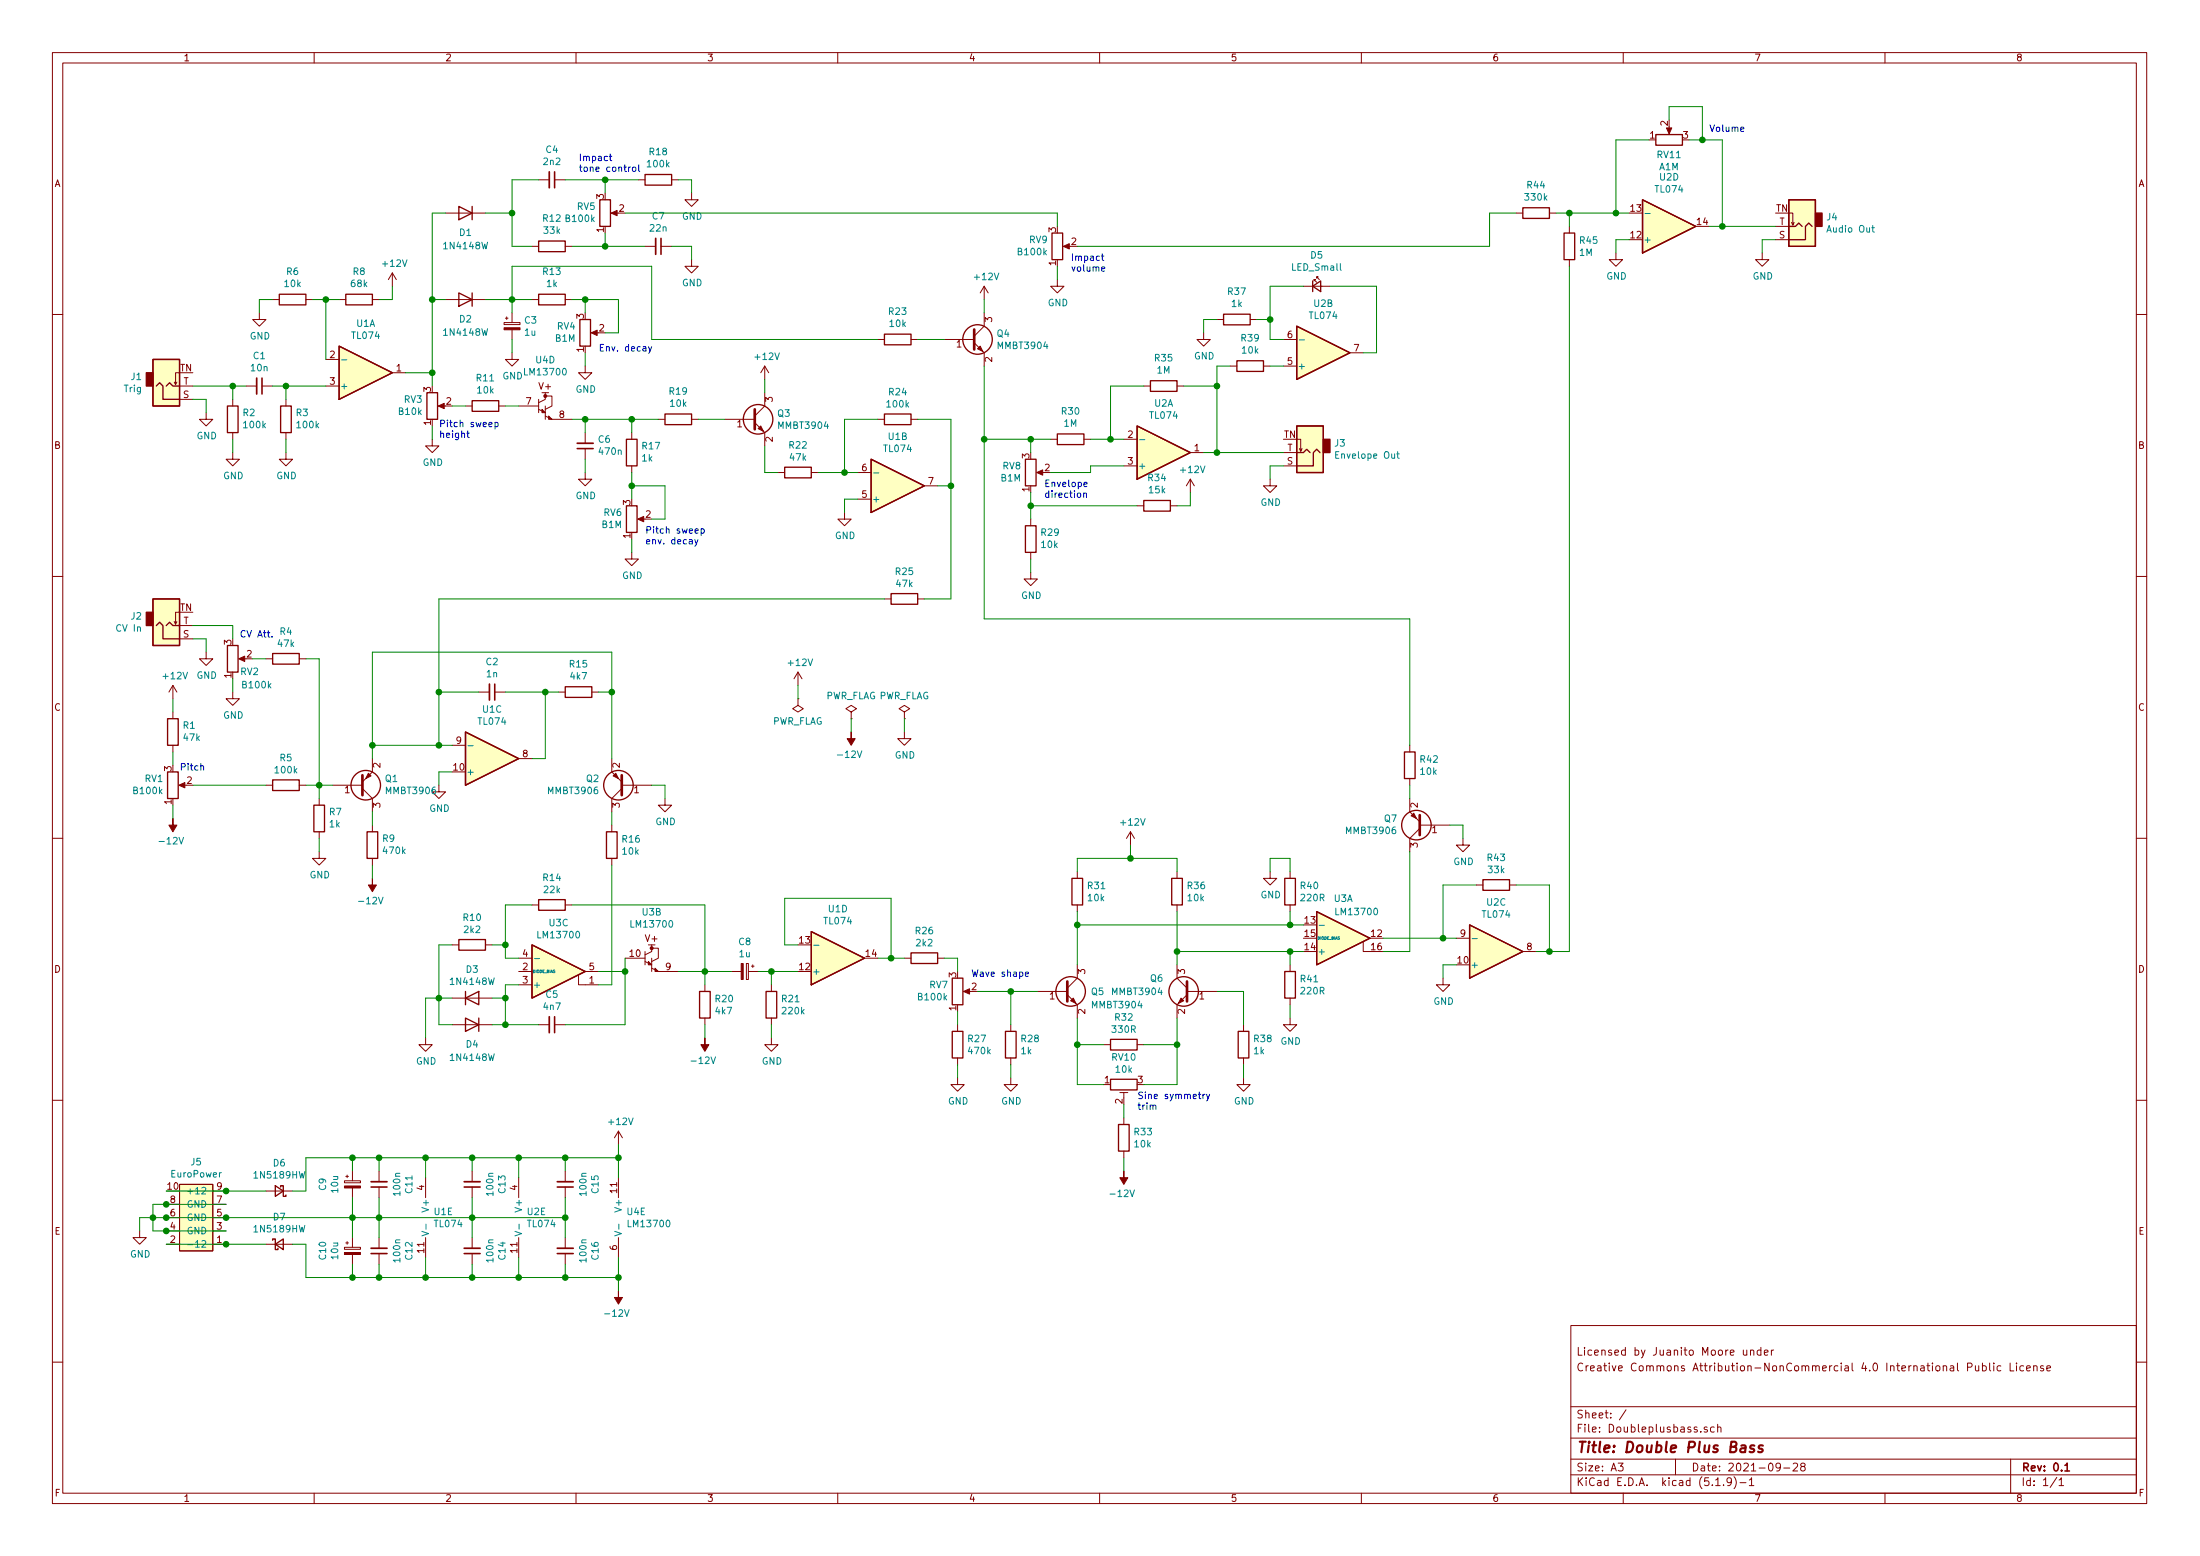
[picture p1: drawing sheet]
<svg xmlns="http://www.w3.org/2000/svg" width="420mm" height="297mm" viewBox="0 0 420 297" stroke-linecap="round" stroke-linejoin="round" font-family="sans-serif">
<g fill="none" stroke="#840000" stroke-width=".19">
<path d="M10 10h400v277h-400zM12 12h396v273.1h-396zM60 10v2M110 10v2M160 10v2M210 10v2M260 10v2M310 10v2M360 10v2M102.9 34.3h2M105.9 34.3h2M121.9 34.3h1.3"/>
<path d="M128.3 34.3h1.2M132.1 36.9v1.2h1.2l-1.2 1.3-1.3-1.3h1.3M318.8 24.2v1M49.5 59.7v1.3h1.3l-1.3 1.3-1.2-1.3h1.2M52.1 57.2h1.2M58.4 57.2h1.3M64.8 57.2h1.2M71.1 57.2h1.3M74.9 52.1l-.7 1.3M74.9 52.1v2.5M74.9 52.1l.8 1.3M85.1 57.2h7.6"/>
<path d="M85.1 40.7h7.6M97.8 59.7v1.9M101.6 57.2h1.3M101.6 47h1.3M107.9 57.2h1.3M107.9 47h1.3M117.1 40.7h1M123.2 47h2M126.2 47h2.1M132.1 49.6v1.2h1.2l-1.2 1.3-1.3-1.3h1.3M188 59.7v2.6l-1.9 1.9M188 54.6v2.6"/>
<path d="M188 54.6l-.8 1.3M188 54.6l.7 1.3M201.9 53.4v1.2h1.3l-1.3 1.3-1.2-1.3h1.2M203.5 47h1M248.9 54.6h5.1M251 53.6v-.2h.2h-.2l.5 .5M251.5 53.1v-.2h.2h-.2l.5 .5M289.6 40.7h1.2M295.9 40.7h1.3M299.7 43.2v1.3M299.7 49.6v1.2M308.6 48.3v1.3h1.3l-1.3 1.2-1.3-1.2h1.3"/>
<path d="M336.5 48.3v1.3h1.3l-1.3 1.2-1.2-1.2h1.2M339.1 45.8h2.5M339.1 43.2h2.5M341.6 40.7h.8v2.3l.2-.5M342.1 42.5l.3 .5M10 60h2M33.8 72.9l-.3 .5M34.3 71.2h-.8v2.2l-.2-.5M34.3 73.7h2.5M34.3 76.2h2.5M39.4 78.8v1.2h1.2l-1.2 1.3-1.3-1.3h1.3M44.4 76.2v1.3"/>
<path d="M47 73.7h2M50 73.7h2.1M54.6 76.2v1.3M62.2 73.7h2.6M62.2 68.6h2.6M74.9 71.2h2.6M84.1 77.5h1M88.9 77.5h1.3M95.2 77.5h1.3M96.3 61.6h3v.4h-3zM96.5 60.7h.5M96.8 60.5v.5"/>
<path d="M97.8 67.3v1.3h1.3l-1.3 1.3-1.3-1.3h1.3M97.8 63v1.8M99.1 77.5h3.8M102.9 78.1l1.2 .7M102.9 76.2v2.6M104.1 75v1.2l-1.2 .7M104.1 75.6h1.3v1.9l-1.3 .6M104.1 79.4l1.3 .6h3.8M104.1 77.5v2.5M111.8 69.9v1.3h1.2l-1.2 1.2-1.3-1.2h1.3M113.3 63.5h1M146 75v2.5l-1.9 1.9"/>
<path d="M146 69.9v2.5M146 69.9l-.7 1.3M146 69.9l.8 1.3M167.6 64.8h1.3M174 64.8h1.3M180.3 64.8h5.8M186.1 65.4l1.9 1.9v2.6M218.4 73.7h1.3M224.8 73.7h1.3M229.9 63.5v1.3h1.2l-1.2 1.3-1.3-1.3h1.3M232.4 61h1.3M234.9 69.9h1.3"/>
<path d="M238.8 61h1.2M241.3 69.9h1.3M245.1 64.8h2.5M245.1 69.9h2.5M257.8 67.3h2.5M408 60h2M44.4 86.4v1.3h1.3l-1.3 1.2-1.2-1.2h1.2M44.4 82.6v1.3M54.6 86.4v1.3h1.3l-1.3 1.2-1.3-1.2h1.3M54.6 82.6v1.3M82.5 83.9v1.2h1.3l-1.3 1.3-1.2-1.3h1.2M111.8 90.2v1.3h1.2l-1.2 1.2-1.3-1.2h1.3"/>
<path d="M111.8 82.6v2M111.8 85.6v2.1M120.6 82.6v1.3M120.6 88.9v1.3M122.2 99.1h1M125.7 80h1.3M132.1 80h1.2M138.4 80h5.7M144.1 80.7l1.9 1.9v2.5M148.6 90.2h1.3M154.9 90.2h1.3M161.3 97.8v1.3h1.3l-1.3 1.3-1.3-1.3h1.3"/>
<path d="M163.8 90.2h2.6M163.8 95.3h2.6M167.6 80h1.3M174 80h1.3M176.5 92.7h2.6M196.8 99.1v1.3M198.4 90.2h1M200.7 83.9h1.2M207 83.9h1.3M214.6 83.9h2.6M214.6 88.9h2.6M217.2 96.6h1.2"/>
<path d="M223.5 96.6h1.3M227.3 86.4h2.6M227.3 91.5l-.7 1.2M227.3 91.5v2.5M227.3 91.5l.8 1.2M242.6 91.5v1.2h1.2l-1.2 1.3-1.3-1.3h1.3M245.1 86.4h2.5M245.1 88.9h2.5M247.6 83.9h.8v2.2l.3-.5M248.2 85.6l.2 .5M10 110h2M33.8 118.7l-.3 .5"/>
<path d="M34.3 116.9h-.8v2.3l-.2-.5M34.3 119.4h2.5M120.6 105.4v1.3h1.3l-1.3 1.3-1.2-1.3h1.2M168.9 114.3h1.3M175.3 114.3h1.2M196.8 109.3v1.2h1.3l-1.3 1.3-1.2-1.3h1.2M196.8 105.4v1.3M408 110h2M33 130.8v2.6M33 135.9v1.3M33 130.8l-.7 1.3M33 130.8l.8 1.3"/>
<path d="M34.3 122h2.5M39.4 124.5v1.3h1.2l-1.2 1.2-1.3-1.2h1.3M44.4 132.1v1.3h1.3l-1.3 1.3-1.2-1.3h1.2M46 125.8h1M50.8 125.8h1.3M57.1 125.8h1.3M91.4 132.1h2.1M94.5 132.1h2M106.7 132.1h1.2M113 132.1h1.3M152.4 133.4v1.3l1 .6-1 .6-1-.6 1-.6M152.4 133.4h.1"/>
<path d="M152.4 128.3l-.8 1.3M152.4 128.3v2.5M152.4 128.3l.8 1.3M162.6 135.9l1-.6-1-.6-1.1 .6 1.1 .6v1.3M162.6 137.2h.1M172.7 139.7v1.3h1.3l-1.3 1.3-1.3-1.3h1.3M172.7 135.9l1-.6-1-.6-1 .6 1 .6v1.3M172.7 137.2h.1M33 142.3v1.2M34.5 149.9h1.1M50.8 149.9h1.3M57.1 149.9h1.3"/>
<path d="M61 152.4v1.3M61 158.8v1.3M63.5 149.9h5.7M69.2 150.5l1.9 1.9v2.6M71.1 144.8v2.6l-1.9 1.9M71.1 157.5v1.3M83.8 149.9v1.3h1.3l-1.3 1.2-1.3-1.2h1.3M86.4 142.3h2.5M99.1 144.8h2.5M116.8 144.8v2.6l1.9 1.9M116.8 157.5v1.3M118.7 150.5l-1.9 1.9v2.6"/>
<path d="M118.7 149.9h5.8M127 152.4v1.3h1.3l-1.3 1.3-1.3-1.3h1.3M215.9 158.8l-.8 1.3M215.9 158.8v2.5M215.9 158.8l.8 1.3M269.2 152.4v2.6l1.9 1.9M269.2 142.3v1.2M269.2 148.6v1.3M271.1 158.2l-1.9 1.9v2.5M271.1 157.5h5.8M10 160h2M61 162.6v1.3h1.2l-1.2 1.2-1.3-1.2h1.3"/>
<path d="M71.1 163.9v1.2M101.6 172.8h1.3M107.9 172.8h1.3M116.8 163.9v1.2M205.7 166.4v1.3M205.7 172.8v1.2M224.8 166.4v1.3M224.8 172.8v1.2M242.6 166.4v1.3h1.2l-1.2 1.2-1.3-1.2h1.3M246.4 166.4v1.3M246.4 172.8v1.2M260.3 179.7v1.9h1.3"/>
<path d="M278.1 179.1h2.6M279.4 160.1v1.2h1.3l-1.3 1.3-1.3-1.3h1.3M281.9 168.9h1.3M288.3 168.9h1.3M408 160h2M81.3 198.2v1.2h1.2l-1.2 1.3-1.3-1.3h1.3M86.4 180.4h1.2M86.4 190.5h7.6M86.4 195.6h7.6M92.7 180.4h1.3M99.1 188h2.5M99.1 185.5h2.5"/>
<path d="M99.1 182.9h2.5M102.9 195.6h2M105.9 195.6h2M110.5 186.1v1.9h3.8M111.8 185.5h2.5M119.4 182.9h3.8M123.2 183.6l1.3 .6M123.2 181.6v2.6M124.5 180.4v1.2l-1.3 .7M124.5 181h1.2v1.9l-1.2 .7M124.5 184.8l1.2 .7h3.8M124.5 182.9v2.6"/>
<path d="M134.6 188v1.3M134.6 194.3v1.3M139.7 185.5h1.9M142.5 183.9h.4v3.1h-.4zM142.9 185.5h1.9M143.5 184.4h.5M143.8 184.2v.5M147.3 198.2v1.2h1.3l-1.3 1.3-1.3-1.3h1.3M147.3 188v1.3M147.3 194.3v1.3M172.7 182.9h1.3M179.1 182.9h1.2"/>
<path d="M182.9 195.6v1.3M184.4 189.3h1M193 195.6v1.3M198.1 189.3h5.7M203.8 189.9l1.9 1.9v2.5M205.7 184.2v2.5l-1.9 1.9M210.8 199.4h1.3M217.2 199.4h1.2M224.8 184.2v2.5l1.9 1.9M226.7 189.9l-1.9 1.9v2.5M226.7 189.3h5.7M237.5 195.6v1.3"/>
<path d="M246.4 194.3v1.3h1.2l-1.2 1.3-1.3-1.3h1.3M246.4 184.2v1.3M246.4 190.5v1.3M275.6 186.7v1.3h1.3l-1.3 1.3-1.3-1.3h1.3M290.8 181.6h2.6M10 210h2M118.1 215.9v2.6M118.1 215.9l-.8 1.3M118.1 215.9l.8 1.3M182.9 205.8v1.2h1.2l-1.2 1.3-1.3-1.3h1.3M182.9 202v1.2M193 205.8v1.2h1.3l-1.3 1.3-1.2-1.3h1.2"/>
<path d="M193 202v1.2M213.9 208.6h1.5M214.6 208.6v1M214.6 213.4v1.3M214.6 219.7v1.3M237.5 205.8v1.2h1.3l-1.3 1.3-1.3-1.3h1.3M237.5 202v1.2M408 210h2M26.7 235v1.3h1.2l-1.2 1.2-1.3-1.2h1.3M31.7 237.5h2.6M31.7 235h2.6M31.7 232.4h2.6"/>
<path d="M31.7 229.9h2.6M34.3 226.1h6.3v12.7h-6.3zM40.6 237.5h2.6M40.6 235h2.6M40.6 232.4h2.6M40.6 229.9h2.6M40.6 227.4h2.6M50.8 237.5h5.1M50.8 227.4h5.1M65.8 225.4h3v.4h-3zM65.8 238.1h3v.4h-3zM66 224.6h.5"/>
<path d="M66 237.3h.5M66.3 224.3v.5M66.3 237v.5M67.3 223.6v1.8M67.3 226.8v1.8M67.3 236.3v1.8M67.3 239.5v1.8M72.4 223.6v2M72.4 226.6v2M72.4 236.3v2M72.4 239.3v2M81.3 224.8v3.8"/>
<path d="M81.3 236.3v3.8M90.2 223.6v2M90.2 226.6v2M90.2 236.3v2M90.2 239.3v2M99.1 224.8v3.8M99.1 236.3v3.8M107.9 223.6v2M107.9 226.6v2M107.9 236.3v2M107.9 239.3v2M118.1 224.8v3.8"/>
<path d="M118.1 236.3v3.8M300 253h108v32.1h-108zM332.9 257.7v.8a.39 .39 0 0 0 .7 .1M333.6 257.7v1M334.3 257.8l.2-.1 .4 .1v.9M334.3 257.7v1M336.3 257.8l-.4-.1-.3 .3 .1 .6 .2 .1 .4-.1M336.3 257.2v1.5M337 258.2l.7-.1-.1-.3-.4-.1-.2 .2v.7h.6M338.3 257.7v1M338.7 257.7l-.4 .3M10 260h2"/>
<path d="M300 278.5h108M300 274.5h108M300 268.5h108M309 279.3h1l-.5 .6 .4 .1v.7l-.2 .1-.7-.1M310.5 269.1l-1.2 2M320 278.5v3M324.8 273.3v.1M326 272.5a.37 .37 0 0 0-.5 .1v.2l.5 .2 .1 .1-.2 .3-.4-.1M327.4 272.5l-.5-.1-.2 .3v.6l.2 .1 .5-.1M328 272.5h.1a.37 .37 0 0 1 .6 .1v.8M328 271.9v1.5M340 279.9l-.2 .3h-.5l-.1-.3 .1-.5 .5-.1 .2 .2a1.19 1.19 0 0 1-.2 1.2l-.5 .1"/>
<path d="M342.5 279.5l.5-.2 .3 .2v.2l-.9 1.1h.9M344.2 279.9l-.3-.2 .1-.2 .2-.2 .4 .1 .2 .2-.1 .2-.5 .1-.3 .3v.3l.3 .3h.2l.4-.3-.1-.4-.3-.2M375.8 261l.7-.1 .1-.2v-.3l-.2-.2h-.6v1.5M377.3 260.7v.9l.4 .1 .2-.1M377.9 260.7v1M378.6 260.8l.4-.1 .3 .3v.6l-.3 .1-.4-.1M378.6 260.2v1.5M380 260.2v1.3l.2 .2M380.8 260.2v.2M380.8 260.7v1M382.1 260.8l-.4-.1-.3 .3 .1 .6 .2 .1 .4-.1M383.9 260.2v1.5h.7"/>
<path d="M384 278.5v6.6M385.1 260.2v.2M385.1 260.7v1M386.5 260.8l-.4-.1-.4 .3 .1 .6 .3 .1 .4-.1M387 261.2l.8-.1-.1-.3-.5-.1-.2 .2 .1 .7h.6M388.4 260.8h.1a.37 .37 0 0 1 .6 .1v.8M388.4 260.7v1M390.2 260.8l-.3-.1-.2 .2 .1 .2 .4 .2v.3h-.5M390.9 261.2l.7-.1-.1-.3-.4-.1-.2 .2 .1 .7h.5M408 260h2M60 285.1v1.9M110 285.1v1.9"/>
<path d="M160 285.1v1.9M210 285.1v1.9M260 285.1v1.9M300 281.5h108M310 285.1v1.9M327.7 283.6h.8M329.2 283.5v.1M330.7 282.7l-.3 .3h-.5l-.1-.3 .1-.5 .5-.1 .3 .3-.1 .8-.3 .4h-.4M331.2 281.9a1.71 1.71 0 0 1 0 2.3M332.3 283h1.2M334.1 282.5l.4-.4v1.5M334.1 283.6h.8"/>
<path d="M340.7 280.2h1.1M360 285.1v1.9M392.8 282l-1.3 2M393.2 282.5l.5-.4v1.5M393.2 283.6h.9"/>
</g>
<g fill="none" stroke="#840000" stroke-width=".3">
<path d="M105.9 32.8v3.1M126.2 45.5v3.1M50 72.2v3M110.2 85.6h3.1M94.5 130.6v3M105.9 194.1v3M70.9 226.6h3M70.9 239.3h3M88.6 226.6h3.1M88.6 239.3h3.1M106.4 226.6h3.1M106.4 239.3h3.1"/>
<path d="M394.4 279.7l.4-.4v1.5M394.4 280.8h.8"/>
</g>
<path d="M332.6 276h.7v1.2M333.4 276.4l-.7 .1a.4 .4 0 0 0-.4 .3 .4 .4 0 0 0 .3 .4l.7-.1M335.1 276l-.5-.1-.2 .1-.2 .3 .3 .3 .4 .1 .1 .2-.1 .2-.2 .1-.6-.1M336.7 276l-.5-.1-.2 .1-.1 .3 .2 .3 .5 .1 .1 .2-.2 .2-.2 .1-.5-.1" fill="none" stroke="#840000" stroke-width=".41"/>
<g fill="none" stroke="#840000" stroke-width=".25">
<path d="M87.6 39.4l2.6 1.3-2.6 1.2zM90.2 39.4v2.5M114.6 38.1h2v5.1h-2zM123.2 33.3h5.1v2h-5.1zM290.8 39.7h5.1v2h-5.1zM313.7 38.1l10.1 5.1-10.1 5.1zM316.2 25.7h5.1v2h-5.1zM341.6 38.1h5.1v8.9h-5.1zM53.3 56.2h5.1v2h-5.1zM66 56.2h5.1v2h-5.1zM87.6 55.9l2.6 1.3-2.6 1.3zM90.2 55.9v2.6"/>
<path d="M102.9 56.2h5v2h-5zM102.9 46h5v2h-5zM200.9 44.5h2v5.1h-2zM233.7 60h5.1v2h-5.1zM250.7 54.6l1.5-1v2.1zM250.7 53.6v2.1M298.7 44.5h2v5.1h-2zM341.6 43.2h1.3l.6-.6 .7 .6M346.1 43.2l-.7-.6-.6 .6v2.6h-3.2M29.2 68.6h5.1v8.9h-5.1zM29.8 73.7l.7-.6 .6 .6v2.5h3.2M31.7 73.7l.7-.6 .6 .6h1.3"/>
<path d="M43.4 77.5h2.1v5.1h-2.1zM53.6 77.5h2v5.1h-2zM64.8 66.1l10.1 5.1-10.1 5zM81.5 75h2.1v5h-2.1zM90.2 76.5h5v2h-5zM110.7 61h2.1v5.1h-2.1zM127 79h5.1v2.1h-5.1zM168.9 63.8h5.1v2h-5.1zM168.9 79h5.1v2.1h-5.1zM219.7 72.7h5.1v2h-5.1zM236.2 68.9h5.1v2h-5.1zM247.6 62.3l10.2 5-10.2 5.1z"/>
<path d="M119.6 96.6h2.1v5h-2.1zM119.6 83.9h2.1v5h-2.1zM149.9 89.2h5v2h-5zM166.4 87.7l10.1 5-10.1 5.1zM195.8 87.7h2.1v5h-2.1zM201.9 82.8h5.1v2.1h-5.1zM217.2 81.3l10.1 5.1-10.1 5.1zM218.4 95.5h5.1v2.1h-5.1zM247.6 81.3h5.1v8.9h-5.1zM247.6 86.4h1.3l.7-.6 .6 .6M252.1 86.4l-.6-.6-.7 .6v2.5h-3.2M29.2 114.3h5.1v8.9h-5.1z"/>
<path d="M29.8 119.4l.7-.6 .6 .6v2.6h3.2M31.7 119.4l.7-.6 .6 .6h1.3M170.2 113.3h5.1v2.1h-5.1zM195.8 100.4h2.1v5h-2.1zM32 137.2h2v5.1h-2zM43.4 123.2h2.1v5.1h-2.1zM52.1 124.8h5v2h-5zM88.9 139.7l10.2 5.1-10.2 5.1zM107.9 131.1h5.1v2h-5.1zM32 147.4h2v5h-2zM52.1 148.9h5v2h-5zM59.9 153.7h2.1v5.1h-2.1z"/>
<path d="M70.1 158.8h2v5.1h-2zM115.8 158.8h2.1v5.1h-2.1zM268.2 143.5h2.1v5.1h-2.1zM87.6 179.4h5.1v2h-5.1zM102.9 171.7h5v2.1h-5zM154.9 177.8l10.2 5.1-10.2 5.1zM204.7 167.7h2.1v5.1h-2.1zM223.8 167.7h2v5.1h-2zM245.4 167.7h2v5.1h-2zM251.5 174l10.1 5.1-10.1 5.1zM280.7 176.6l10.1 5-10.1 5.1zM283.2 167.9h5.1v2.1h-5.1z"/>
<path d="M88.9 190.5l2.5-1.2v2.5zM88.9 194.3l2.5 1.3-2.5 1.3zM88.9 189.3v2.5M91.4 194.3v2.6M101.6 180.4l10.2 5.1-10.2 5zM133.6 189.3h2v5h-2zM146.3 189.3h2v5h-2zM174 181.9h5.1v2h-5.1zM181.9 186.7h2v5.1h-2zM181.9 196.9h2v5.1h-2zM192 196.9h2.1v5.1h-2.1zM212.1 198.4h5.1v2h-5.1z"/>
<path d="M236.5 196.9h2v5.1h-2zM245.4 185.5h2v5h-2zM212.1 206h5.1v2.1h-5.1zM213.6 214.7h2v5h-2zM52.1 236.8v-.3h.5v2h.5v-.2M52.6 226.4l1.5 1-1.5 1zM52.6 237.5l1.5-1v2zM53.6 226.6v-.2h.5v2h.5v-.3"/>
<circle cx="186.7" cy="64.8" r="2.82"/>
<circle cx="144.8" cy="80" r="2.82"/>
<circle cx="69.8" cy="149.9" r="2.82"/>
<circle cx="118.1" cy="149.9" r="2.82"/>
<circle cx="270.5" cy="157.5" r="2.82"/>
<circle cx="204.5" cy="189.3" r="2.82"/>
<circle cx="226.1" cy="189.3" r="2.82"/>
</g>
<path d="M144.1 78.1v3.9M186.1 62.9v3.8M69.2 148v3.8M118.7 148v3.8M271.1 155.6v3.8M203.8 187.4v3.8M226.7 187.4v3.8" fill="none" stroke="#840000" stroke-width=".51"/>
<g fill="#840000" stroke="#840000" stroke-width=".19">
<path d="M269.5 155.7l.5-.5 .5 1z"/>
<path d="M214.6 223.6v1.2h.8l-.8 1.3-.7-1.3h.7z"/>
<path d="M225.6 190.5l.5 .5-1.1 .6z"/>
<path d="M96.3 62.6h3v.4h-3z"/>
<path d="M112.9 63.5l1.1-.5v1z"/>
<path d="M186.7 66.6l.5-.5 .5 1z"/>
<path d="M198 90.2l1.1-.5v1z"/>
<path d="M134.6 198.2v1.2h.8l-.8 1.3-.7-1.3h.7z"/>
<path d="M117.1 148.1l.5-.5 .5 1z"/>
<path d="M141.6 183.9h.3v3.1h-.3z"/>
<path d="M184 189.3l1.2-.5v1z"/>
<path d="M204.5 191l.5-.5 .5 1.1z"/>
<path d="M65.8 226.4h3v.4h-3z"/>
<path d="M123.8 183.6l.7 .6h-.7z"/>
<path d="M125.1 184.8l.6 .7h-.6z"/>
<path d="M203.1 47l1.1-.5v1z"/>
<path d="M162.6 139.7v1.3h.7l-.7 1.3-.8-1.3h.8z"/>
<path d="M65.8 239.1h3v.4h-3z"/>
<path d="M118.1 246.4v1.3h.8l-.8 1.3-.8-1.3h.8z"/>
<path d="M116.7 40.7l1.2-.5v1z"/>
<path d="M318.3 24.4h1l-.5 1.2z"/>
<path d="M144.8 81.8l.5-.5 .5 1z"/>
<path d="M103.5 78.1l.6 .7h-.6z"/>
<path d="M104.8 79.4l.6 .6h-.6z"/>
<path d="M34.2 149.9l1.1-.5v1z"/>
<path d="M71.1 167.7v1.2h.8l-.8 1.3-.7-1.3h.7z"/>
<path d="M45.6 125.8l1.1-.5v1z"/>
<path d="M83.7 77.5l1.1-.5v1z"/>
<path d="M33 156.2v1.3h.8l-.8 1.3-.7-1.3h.7z"/>
<path d="M121.8 99.1l1.1-.5v1z"/>
<path d="M70.4 147.6l.5 .5-1.1 .5z"/>
</g>
<g fill="#ffffc2" stroke="#ffffc2" stroke-width=".19">
<path d="M251.5 174l10.1 5.1-10.1 5.1z"/>
<path d="M154.9 177.8l10.2 5.1-10.2 5.1z"/>
<path d="M217.2 81.3l10.1 5.1-10.1 5.1z"/>
<path d="M88.9 139.7l10.2 5.1-10.2 5.1z"/>
<path d="M101.6 180.4l10.2 5.1-10.2 5z"/>
<path d="M34.3 226.1h6.3v12.7h-6.3z"/>
<path d="M341.6 38.1h5.1v8.9h-5.1z"/>
<path d="M247.6 81.3h5.1v8.9h-5.1z"/>
<path d="M247.6 62.3l10.2 5-10.2 5.1z"/>
<path d="M280.7 176.6l10.1 5-10.1 5.1z"/>
<path d="M313.7 38.1l10.1 5.1-10.1 5.1z"/>
<path d="M166.4 87.7l10.1 5-10.1 5.1z"/>
<path d="M64.8 66.1l10.1 5.1-10.1 5z"/>
<path d="M29.2 114.3h5.1v8.9h-5.1z"/>
<path d="M29.2 68.6h5.1v8.9h-5.1z"/>
</g>
<g fill="none" stroke="#008484" stroke-width=".19">
<path d="M314.2 40.8h1M357.5 43.5h.5M357.7 43v1.1l.3 .2M65.3 68.7h.9M248.1 64.9h1M166.9 90.3h.9M217.7 83.9h.9M266.8 86.7h.4M266.9 86.2v1.1l.3 .2M89.4 142.4h1M251.9 176.6h1M281.2 179.2h.9"/>
<path d="M102.1 183h1M155.4 180.5h1M35.8 237.6h1M35.8 227.4h1M42.3 223.9l-.4 .2M80.6 235.1l1.2 .4-1.2 .4M81.4 233.7v1M98.3 235.1l1.3 .4-1.3 .4M99.1 233.7v1M117.4 235.1l1.3 .4-1.3 .4M118.2 233.7v1"/>
</g>
<path d="M104.9 32.8v3.1M125.2 45.5v3.1M49 72.2v3M110.2 84.6h3.1M93.5 130.6v3M104.9 194.1v3M70.9 225.6h3M70.9 238.3h3M88.6 225.6h3.1M88.6 238.3h3.1M106.4 225.6h3.1M106.4 238.3h3.1" fill="none" stroke="#840000" stroke-width=".33"/>
<g fill="#840000" stroke="#840000" stroke-width=".25">
<path d="M346.7 40.7h1.3v2.5h-1.3z"/>
<path d="M252.7 83.9h1.3v2.5h-1.3z"/>
<path d="M27.9 116.9h1.3v2.5h-1.3z"/>
<path d="M27.9 71.2h1.3v2.5h-1.3z"/>
<circle cx="124.5" cy="181" r=".25"/>
<circle cx="104.1" cy="75.6" r=".25"/>
</g>
<g fill="none" stroke="#008400" stroke-width=".19">
<path d="M102.9 34.3h-5.1v12.7h3.8M107.9 34.3h14M115.6 34.3v2.6M129.5 34.3h2.6v2.6M315 26.7h-6.4v14M318.8 22.9v-2.5h6.3v6.3M322.6 26.7h6.3v16.5M52.1 57.2h-2.6v2.5M59.7 57.2h5.1M62.2 57.2v11.4M74.9 54.6v2.6h-2.5M82.5 57.2h2.6"/>
<path d="M85.1 40.7h-2.6v33M92.7 40.7h5.1M92.7 57.2h8.9M97.8 59.7v-8.9h26.7v14h43.1M109.2 47h14M109.2 57.2h8.9v6.3h-2.5M111.8 57.2v2.5M115.6 44.5v2.5M119.4 40.7h82.5v2.5M128.3 47h3.8v2.6M188 57.2v2.5M201.9 50.8v2.6"/>
<path d="M248.9 54.6h-6.3v10.2h2.5M254 54.6h8.9v12.7h-2.6M289.6 40.7h-5.1v6.3h-78.8M297.2 40.7h13.9M299.7 40.7v2.5M299.7 50.8v130.8h-6.3M311.1 45.8h-2.5v2.5M326.4 43.2h12.7M339.1 45.8h-2.6v2.5M36.8 73.7h10.2M36.8 76.2h2.6v2.6M44.4 73.7v2.5"/>
<path d="M52.1 73.7h10.1M54.6 73.7v2.5M77.5 71.2h5M86.4 77.5h2.5M96.5 77.5h2.6M97.8 64.8v2.5M111.8 67.3v2.6M146 72.4v2.6M175.3 64.8h5M188 69.9v48.2h81.2v24.2M218.4 73.7h-6.3v10.2M226.1 73.7h6.3"/>
<path d="M232.4 61h-2.5v2.5M234.9 69.9h-2.5v16.5M240 61h2.6M242.6 69.9h2.5M44.4 83.9v2.5M54.6 83.9v2.5M82.5 81.3v2.6M109.2 80h16.5M111.8 80v2.6M111.8 87.7v2.5M120.6 80v2.6M120.6 90.2v5.1"/>
<path d="M120.6 92.7h6.4v6.4h-2.5M133.3 80h5.1M146 85.1v5.1h2.6M156.2 90.2h7.6M163.8 95.3h-2.5v2.5M167.6 80h-6.3v10.2M175.3 80h6.3v34.3h-5.1M179.1 92.7h2.5M188 83.9h12.7M196.8 96.6h20.4M196.8 83.9v2.5M196.8 94v5.1"/>
<path d="M208.3 83.9h6.3M214.6 88.9h-6.3v1.3h-7.6M227.3 94v2.6h-2.5M229.9 86.4h15.2M245.1 88.9h-2.5v2.6M36.8 119.4h7.6v2.6M120.6 102.9v2.5M168.9 114.3h-85.1v28M196.8 106.7v2.6M33 133.4v2.5M36.8 122h2.6v2.5M44.4 129.6v2.5"/>
<path d="M48.3 125.8h2.5M58.4 125.8h2.6v26.6M83.8 132.1h7.6M96.5 132.1h10.2M104.1 132.1v12.7h-2.5M114.3 132.1h2.5M152.4 130.8v2.6M162.6 137.2v2.5M172.7 137.2v2.5M33 143.5v2.6M33 153.7v2.5M36.8 149.9h14"/>
<path d="M58.4 149.9h5.1M71.1 144.8v-20.3h45.7v20.3M71.1 155v2.5M71.1 142.3h15.3M86.4 147.4h-2.6v2.5M116.8 155v2.5M124.5 149.9h2.5v2.5M269.2 149.9v2.5M276.9 157.5h2.5v2.6M61 160.1v2.5M71.1 165.1v2.6M101.6 172.8h-5.1v10.1h2.6"/>
<path d="M109.2 172.8h25.4v15.2M116.8 165.1v22.9h-2.5M205.7 166.4v-2.5h19.1v2.5M205.7 174v10.2M205.7 176.6h43.2M215.9 161.3v2.6M224.8 174v10.2M242.6 166.4v-2.5h3.8v2.5M246.4 174v2.6M264.2 179.1h13.9M269.2 162.6v19h-5M281.9 168.9h-6.3v10.2"/>
<path d="M289.6 168.9h6.3v12.7M86.4 190.5h-5.1v7.7M86.4 180.4h-2.6v15.2h2.6M94 190.5h2.5M94 180.4h2.5M94 195.6h8.9M99.1 188h-2.6v7.6M114.3 185.5h5.1M119.4 182.9v12.7h-11.5M129.5 185.5h10.2M134.6 195.6v2.6M144.8 185.5h7.6"/>
<path d="M147.3 185.5v2.5M147.3 195.6v2.6M152.4 180.4h-2.5v-8.9h20.3v11.4M167.6 182.9h5.1M180.3 182.9h2.6v2.6M182.9 193.1v2.5M186.7 189.3h11.4M193 189.3v6.3M205.7 194.3v12.7h5.1M205.7 199.4h5.1M218.4 199.4h6.4M224.8 181.6h24.1"/>
<path d="M224.8 194.3v12.7h-6.4M232.4 189.3h5.1v6.3M246.4 181.6v2.6M246.4 191.8v2.5M278.1 184.2h-2.5v2.5M118.1 218.5v6.3M182.9 203.2v2.6M193 203.2v2.6M214.6 210.9v2.5M237.5 203.2v2.6M31.7 237.5h19.1M31.7 227.4h19.1"/>
<path d="M43.2 229.9h-14v5.1h14M55.9 237.5h2.5v6.4h59.7M67.3 221v2.6M67.3 228.6v7.7M72.4 221v2.6M72.4 228.6v7.7M81.3 221v3.8M90.2 221v2.6M90.2 228.6v7.7M99.1 221v3.8M107.9 232.4h-81.2v2.6M107.9 221v2.6"/>
<path d="M107.9 228.6v7.7M118.1 221h-59.7v6.4h-2.5M214.6 221v2.6M67.3 241.3v2.6M72.4 241.3v2.6M81.3 240.1v3.8M90.2 241.3v2.6M99.1 240.1v3.8M107.9 241.3v2.6M118.1 240.1v6.3"/>
</g>
<g fill="none" stroke="#0000c2" stroke-width=".19">
<path d="M116.4 29.8h.4M116.5 29.4v1.1l.3 .2M120.4 31.9l-.4 .2M120.8 32l.2-.1 .4 .1v.5l-.1 .2h-.3l-.2-.1zM122 31.5v1l.2 .2M332.4 24.7l.6-.1v-.3h-.4l-.2 .1 .1 .7h.5M210.3 48.9h.5M210.4 51.3l.6-.1-.1-.2-.3-.1-.2 .2 .1 .6h.4M210.5 48.4v1.1l.3 .2M123.9 66.2l.3 .8M124.5 66.2l-.5 1.1-.1 .1M89.2 82.7h.4"/>
<path d="M89.3 82.3v1l.3 .2M93.4 81l.6-.1-.1-.2-.4-.1-.1 .2v.6h.5M94.5 80.7l.4-.1 .2 .3-.1 .5h-.5M94.5 80.6v1.3M207 94.2l.1-.1 .3 .1 .1 .8M207 94.1v.9M207 92.5l.6-.1v-.3h-.4l-.2 .1 .1 .6h.5M132.7 103l.3 .8M132.7 101.4l.6-.1v-.3h-.4l-.2 .1 .1 .6h.5M133.3 103l-.4 1.2-.2 .1M133.9 101h.4l.2 .2-.1 .5h-.5M133.9 101v1.2"/>
<path d="M51.9 121.5v.1M38.4 146.3l.1-.1h.3l.1 .8M195.8 186l.6-.1v-.3h-.4l-.2 .1 .1 .6h.5M220.2 211.1l.2-.1h.3l.1 .8M229.7 208.9v.8M230.1 208.9l-.4 .2M230.4 208.9l.3 .8M231 208.9l-.4 1.1-.2 .2"/>
</g>
<g fill="#008400" stroke="#008400" stroke-width=".25">
<circle cx="96.5" cy="195.6" r=".51"/>
<circle cx="90.2" cy="221" r=".51"/>
<circle cx="99.1" cy="221" r=".51"/>
<circle cx="118.1" cy="221" r=".51"/>
<circle cx="72.4" cy="221" r=".51"/>
<circle cx="99.1" cy="243.9" r=".51"/>
<circle cx="108" cy="243.9" r=".51"/>
<circle cx="61" cy="149.9" r=".51"/>
<circle cx="118.1" cy="243.9" r=".51"/>
<circle cx="90.2" cy="243.9" r=".51"/>
<circle cx="71.1" cy="142.3" r=".51"/>
<circle cx="108" cy="232.4" r=".51"/>
<circle cx="96.5" cy="190.5" r=".51"/>
<circle cx="43.2" cy="237.5" r=".51"/>
<circle cx="43.2" cy="227.4" r=".51"/>
<circle cx="72.4" cy="243.9" r=".51"/>
<circle cx="81.3" cy="221" r=".51"/>
<circle cx="90.2" cy="232.4" r=".51"/>
<circle cx="44.5" cy="73.7" r=".51"/>
<circle cx="81.3" cy="243.9" r=".51"/>
<circle cx="104.1" cy="132.1" r=".51"/>
<circle cx="83.8" cy="142.3" r=".51"/>
<circle cx="108" cy="221" r=".51"/>
<circle cx="97.8" cy="40.7" r=".51"/>
<circle cx="205.7" cy="176.6" r=".51"/>
<circle cx="308.6" cy="40.7" r=".51"/>
<circle cx="62.2" cy="57.2" r=".51"/>
<circle cx="215.9" cy="163.9" r=".51"/>
<circle cx="299.7" cy="40.7" r=".51"/>
<circle cx="246.4" cy="176.6" r=".51"/>
<circle cx="161.3" cy="90.2" r=".51"/>
<circle cx="295.9" cy="181.6" r=".51"/>
<circle cx="170.2" cy="182.9" r=".51"/>
<circle cx="115.6" cy="34.3" r=".51"/>
<circle cx="115.6" cy="47" r=".51"/>
<circle cx="83.8" cy="132.1" r=".51"/>
<circle cx="224.8" cy="181.6" r=".51"/>
<circle cx="82.6" cy="71.2" r=".51"/>
<circle cx="82.6" cy="57.2" r=".51"/>
<circle cx="97.8" cy="57.2" r=".51"/>
<circle cx="275.6" cy="179.1" r=".51"/>
<circle cx="111.8" cy="57.2" r=".51"/>
<circle cx="242.6" cy="61" r=".51"/>
<circle cx="120.7" cy="80" r=".51"/>
<circle cx="120.7" cy="92.7" r=".51"/>
<circle cx="232.4" cy="73.7" r=".51"/>
<circle cx="111.8" cy="80" r=".51"/>
<circle cx="212.1" cy="83.9" r=".51"/>
<circle cx="232.4" cy="86.4" r=".51"/>
<circle cx="54.6" cy="73.7" r=".51"/>
<circle cx="72.4" cy="232.4" r=".51"/>
<circle cx="67.3" cy="221" r=".51"/>
<circle cx="96.5" cy="180.4" r=".51"/>
<circle cx="83.8" cy="190.5" r=".51"/>
<circle cx="67.3" cy="232.4" r=".51"/>
<circle cx="43.2" cy="232.4" r=".51"/>
<circle cx="134.6" cy="185.5" r=".51"/>
<circle cx="29.2" cy="232.4" r=".51"/>
<circle cx="31.8" cy="232.4" r=".51"/>
<circle cx="31.8" cy="235" r=".51"/>
<circle cx="31.8" cy="229.9" r=".51"/>
<circle cx="147.3" cy="185.5" r=".51"/>
<circle cx="67.3" cy="243.9" r=".51"/>
<circle cx="193" cy="189.3" r=".51"/>
<circle cx="205.7" cy="199.4" r=".51"/>
<circle cx="224.8" cy="199.4" r=".51"/>
<circle cx="181.6" cy="92.7" r=".51"/>
<circle cx="196.9" cy="96.6" r=".51"/>
<circle cx="188" cy="83.9" r=".51"/>
<circle cx="196.9" cy="83.9" r=".51"/>
<circle cx="116.8" cy="132.1" r=".51"/>
<circle cx="119.4" cy="185.5" r=".51"/>
<circle cx="246.4" cy="181.6" r=".51"/>
<circle cx="328.9" cy="43.2" r=".51"/>
<circle cx="325.1" cy="26.7" r=".51"/>
</g>
<text font-size="2.8" fill="#840000" x="301" y="277.3">Title: Double Plus Bass</text>
<g font-size="2.1" fill="#840000">
<text x="301" y="261.8">Creative Commons Attribution-NonCommercial 4.0 International Public License</text>
<text x="301" y="258.8">Licensed by Juanito Moore under</text>
<text x="301" y="273.5">File: Doubleplusbass.sch</text>
<text x="301" y="270.8">Sheet: /</text>
<text x="301" y="280.9">Size: A3</text>
<text x="323" y="280.9">Date: 2021-09-28</text>
<text x="386" y="280.9">Rev: 0.1</text>
<text x="301" y="283.7">KiCad E.D.A. kicad (5.1.9)-1</text>
<text x="386" y="283.7">Id: 1/1</text>
</g>
<g font-size="1.8" fill="#840000">
<text x="35" y="11.7">1</text>
<text x="85" y="11.7">2</text>
<text x="135" y="11.7">3</text>
<text x="185" y="11.7">4</text>
<text x="235" y="11.7">5</text>
<text x="285" y="11.7">6</text>
<text x="335" y="11.7">7</text>
<text x="385" y="11.7">8</text>
<text x="315.1" y="26.5">1</text>
<text x="318.5" y="24" transform="rotate(-90 318.5 24)">2</text>
<text x="321.5" y="26.5">3</text>
<text x="10.4" y="35.7">A</text>
<text x="408.4" y="35.7">A</text>
<text x="115.3" y="38" transform="rotate(-90 115.3 38)">3</text>
<text x="118.3" y="40.4">2</text>
<text x="311.5" y="40.4">13</text>
<text x="339.2" y="40.4">TN</text>
<text x="115.3" y="44.3" transform="rotate(-90 115.3 44.3)">1</text>
<text x="201.7" y="44.3" transform="rotate(-90 201.7 44.3)">3</text>
<text x="204.6" y="46.8">2</text>
<text x="311.5" y="45.5">12</text>
<text x="324.2" y="43">14</text>
<text x="339.8" y="45.5">S</text>
<text x="339.8" y="43">T</text>
<text x="201.7" y="50.7" transform="rotate(-90 201.7 50.7)">1</text>
<text x="111.5" y="60.8" transform="rotate(-90 111.5 60.8)">3</text>
<text x="114.5" y="63.3">2</text>
<text x="189.5" y="61.5" transform="rotate(-90 189.5 61.5)">3</text>
<text x="245.9" y="64.6">6</text>
<text x="34.4" y="70.9">TN</text>
<text x="63" y="68.4">2</text>
<text x="75.7" y="70.9">1</text>
<text x="111.5" y="67.2" transform="rotate(-90 111.5 67.2)">1</text>
<text x="182.7" y="66.3">1</text>
<text x="189.5" y="69.1" transform="rotate(-90 189.5 69.1)">2</text>
<text x="245.9" y="69.6">5</text>
<text x="258.6" y="67.1">7</text>
<text x="35" y="76">S</text>
<text x="35" y="73.4">T</text>
<text x="63" y="73.4">3</text>
<text x="82.3" y="74.8" transform="rotate(-90 82.3 74.8)">3</text>
<text x="85.2" y="77.3">2</text>
<text x="100.5" y="77.3">7</text>
<text x="103" y="74.4">V+</text>
<text x="147.6" y="76.7" transform="rotate(-90 147.6 76.7)">3</text>
<text x="82.3" y="81.2" transform="rotate(-90 82.3 81.2)">1</text>
<text x="106.8" y="79.8">8</text>
<text x="140.8" y="81.6">1</text>
<text x="215.4" y="83.6">2</text>
<text x="245.2" y="83.6">TN</text>
<text x="10.4" y="85.7">B</text>
<text x="147.6" y="84.3" transform="rotate(-90 147.6 84.3)">2</text>
<text x="164.6" y="90">6</text>
<text x="196.6" y="87.5" transform="rotate(-90 196.6 87.5)">3</text>
<text x="199.5" y="90">2</text>
<text x="215.4" y="88.7">3</text>
<text x="228.1" y="86.1">1</text>
<text x="245.8" y="88.7">S</text>
<text x="245.8" y="86.1">T</text>
<text x="408.4" y="85.7">B</text>
<text x="164.6" y="95">5</text>
<text x="177.3" y="92.5">7</text>
<text x="196.6" y="93.9" transform="rotate(-90 196.6 93.9)">1</text>
<text x="120.4" y="96.4" transform="rotate(-90 120.4 96.4)">3</text>
<text x="123.3" y="98.8">2</text>
<text x="120.4" y="102.8" transform="rotate(-90 120.4 102.8)">1</text>
<text x="34.4" y="116.6">TN</text>
<text x="35" y="119.2">T</text>
<text x="35" y="121.7">S</text>
<text x="44.2" y="123.1" transform="rotate(-90 44.2 123.1)">3</text>
<text x="47.1" y="125.5">2</text>
<text x="44.2" y="129.4" transform="rotate(-90 44.2 129.4)">1</text>
<text x="10.4" y="135.7">C</text>
<text x="408.4" y="135.7">C</text>
<text x="87.1" y="142">9</text>
<text x="32.8" y="147.2" transform="rotate(-90 32.8 147.2)">3</text>
<text x="35.7" y="149.6">2</text>
<text x="72.6" y="146.6" transform="rotate(-90 72.6 146.6)">2</text>
<text x="86.7" y="147.1">10</text>
<text x="99.8" y="144.6">8</text>
<text x="118.4" y="146.6" transform="rotate(-90 118.4 146.6)">2</text>
<text x="32.8" y="153.6" transform="rotate(-90 32.8 153.6)">1</text>
<text x="65.9" y="151.4">1</text>
<text x="72.6" y="154.2" transform="rotate(-90 72.6 154.2)">3</text>
<text x="118.4" y="154.2" transform="rotate(-90 118.4 154.2)">3</text>
<text x="121.1" y="151.4">1</text>
<text x="270.8" y="154.2" transform="rotate(-90 270.8 154.2)">2</text>
<text x="270.8" y="161.8" transform="rotate(-90 270.8 161.8)">3</text>
<text x="273.5" y="159">1</text>
<text x="123.4" y="179.8">V+</text>
<text x="249.2" y="176.3">13</text>
<text x="249.2" y="178.9">15</text>
<text x="261.9" y="178.9">12</text>
<text x="278.9" y="178.9">9</text>
<text x="10.4" y="185.7">D</text>
<text x="99.8" y="185.2">2</text>
<text x="99.8" y="182.7">4</text>
<text x="112.5" y="185.2">5</text>
<text x="120.3" y="182.7">10</text>
<text x="127.2" y="185.2">9</text>
<text x="152.7" y="185.2">12</text>
<text x="152.7" y="180.1">13</text>
<text x="165.4" y="182.7">14</text>
<text x="207.3" y="185.9" transform="rotate(-90 207.3 185.9)">3</text>
<text x="226.3" y="185.9" transform="rotate(-90 226.3 185.9)">3</text>
<text x="249.2" y="181.4">14</text>
<text x="261.9" y="181.4">16</text>
<text x="278.4" y="183.9">10</text>
<text x="291.6" y="181.4">8</text>
<text x="408.4" y="185.7">D</text>
<text x="99.8" y="187.7">3</text>
<text x="112.5" y="187.7">1</text>
<text x="182.6" y="186.6" transform="rotate(-90 182.6 186.6)">3</text>
<text x="185.6" y="189">2</text>
<text x="200.5" y="190.8">1</text>
<text x="229.1" y="190.8">1</text>
<text x="182.6" y="192.9" transform="rotate(-90 182.6 192.9)">1</text>
<text x="207.3" y="193.6" transform="rotate(-90 207.3 193.6)">2</text>
<text x="226.3" y="193.6" transform="rotate(-90 226.3 193.6)">2</text>
<text x="211" y="206.8">1</text>
<text x="217.3" y="206.8">3</text>
<text x="214.4" y="210.7" transform="rotate(-90 214.4 210.7)">2</text>
<text x="32.1" y="227.1">10</text>
<text x="41.4" y="227.1">9</text>
<text x="81" y="227.2" transform="rotate(-90 81 227.2)">4</text>
<text x="98.8" y="227.2" transform="rotate(-90 98.8 227.2)">4</text>
<text x="117.9" y="227.7" transform="rotate(-90 117.9 227.7)">11</text>
<text x="32.5" y="232.2">6</text>
<text x="32.5" y="229.7">8</text>
<text x="41.4" y="232.2">5</text>
<text x="41.4" y="229.7">7</text>
<text x="10.4" y="235.7">E</text>
<text x="32.5" y="237.3">2</text>
<text x="32.5" y="234.7">4</text>
<text x="41.4" y="237.3">1</text>
<text x="41.4" y="234.7">3</text>
<text x="81" y="239.1" transform="rotate(-90 81 239.1)">11</text>
<text x="98.8" y="239.1" transform="rotate(-90 98.8 239.1)">11</text>
<text x="117.9" y="238.6" transform="rotate(-90 117.9 238.6)">6</text>
<text x="408.4" y="235.7">E</text>
<text x="10.5" y="285.7">F</text>
<text x="35" y="286.7">1</text>
<text x="85" y="286.7">2</text>
<text x="135" y="286.7">3</text>
<text x="185" y="286.7">4</text>
<text x="235" y="286.7">5</text>
<text x="285" y="286.7">6</text>
<text x="335" y="286.7">7</text>
<text x="385" y="286.7">8</text>
<text x="408.5" y="285.7">F</text>
</g>
<g font-size="1.8" fill="#008484">
<text x="104.3" y="29.2">C4</text>
<text x="124.1" y="29.6">R18</text>
<text x="103.9" y="31.5">2n2</text>
<text x="123.7" y="31.9">100k</text>
<text x="291.7" y="36">R44</text>
<text x="316.6" y="30.2">RV11</text>
<text x="316.9" y="32.5">A1M</text>
<text x="317" y="34.5">U2D</text>
<text x="110.3" y="40.1">RV5</text>
<text x="124.6" y="41.9">C7</text>
<text x="130.3" y="41.9">GND</text>
<text x="291.4" y="38.3">330k</text>
<text x="316.2" y="36.8">TL074</text>
<text x="85" y="47.6">1N4148W</text>
<text x="87.8" y="45">D1</text>
<text x="103.8" y="42.3">R12 B100k</text>
<text x="103.9" y="44.6">33k</text>
<text x="124.2" y="44.2">22n</text>
<text x="196.6" y="46.4">RV9</text>
<text x="301.8" y="46.5">R45</text>
<text x="313.8" y="46.4">+</text>
<text x="348.9" y="42.1">J4</text>
<text x="349.2" y="44.4">Audio Out</text>
<text x="54.8" y="52.5">R6</text>
<text x="67.5" y="52.5">R8</text>
<text x="73.2" y="50.9">+12V</text>
<text x="103.8" y="52.5">R13</text>
<text x="186.3" y="53.5">+12V</text>
<text x="194.5" y="48.7">B100k</text>
<text x="246.8" y="51.7">LED_Small</text>
<text x="250.3" y="49.4">D5</text>
<text x="301.7" y="48.9">1M</text>
<text x="306.8" y="53.4">GND</text>
<text x="334.7" y="53.4">GND</text>
<text x="54.4" y="54.8">10k</text>
<text x="67.1" y="54.8">68k</text>
<text x="104.4" y="54.8">1k</text>
<text x="130.3" y="54.6">GND</text>
<text x="200.1" y="58.5">GND</text>
<text x="234.6" y="56.3">R37</text>
<text x="235.3" y="58.6">1k</text>
<text x="251" y="58.6">U2B</text>
<text x="47.7" y="64.8">GND</text>
<text x="67.3" y="64.7">TL074</text>
<text x="68.1" y="62.4">U1A</text>
<text x="85" y="64.1">1N4148W</text>
<text x="87.8" y="61.6">D2</text>
<text x="100.2" y="61.8">C3</text>
<text x="100.3" y="64.1">1u</text>
<text x="106.1" y="65.2">B1M</text>
<text x="106.5" y="62.9">RV4</text>
<text x="169.8" y="60.1">R23</text>
<text x="170" y="62.4">10k</text>
<text x="190.4" y="64.3">Q4</text>
<text x="237.1" y="65.2">R39</text>
<text x="250.2" y="60.9">TL074</text>
<text x="48" y="70.9">10n</text>
<text x="48.4" y="68.6">C1</text>
<text x="100.4" y="71.7">LM13700</text>
<text x="102.4" y="69.4">U4D</text>
<text x="144.3" y="68.7">+12V</text>
<text x="190.7" y="66.6">MMBT3904</text>
<text x="220.6" y="69">R35</text>
<text x="221" y="71.3">1M</text>
<text x="228" y="68.6">GND</text>
<text x="237.3" y="67.5">10k</text>
<text x="247.8" y="70.5">+</text>
<text x="23.7" y="74.9">Trig</text>
<text x="25.1" y="72.6">J1</text>
<text x="64.9" y="74.3">+</text>
<text x="77.2" y="76.9">RV3</text>
<text x="91.1" y="72.8">R11</text>
<text x="91.2" y="75.1">10k</text>
<text x="96" y="72.4">GND</text>
<text x="109.9" y="75">GND</text>
<text x="127.9" y="75.3">R19</text>
<text x="128.1" y="77.7">10k</text>
<text x="169.5" y="77.8">100k</text>
<text x="169.8" y="75.5">R24</text>
<text x="220.5" y="77.6">U2A</text>
<text x="37.5" y="83.9">GND</text>
<text x="46.4" y="79.4">R2</text>
<text x="46.7" y="81.7">100k</text>
<text x="56.6" y="79.4">R3</text>
<text x="56.8" y="81.7">100k</text>
<text x="76.2" y="79.2">B10k</text>
<text x="148.5" y="79.6">Q3</text>
<text x="148.8" y="81.9">MMBT3904</text>
<text x="169.7" y="84">U1B</text>
<text x="202.8" y="79.2">R30</text>
<text x="203.2" y="81.5">1M</text>
<text x="219.7" y="79.9">TL074</text>
<text x="80.7" y="88.9">GND</text>
<text x="114.3" y="84.5">C6</text>
<text x="114.6" y="86.8">470n</text>
<text x="122.7" y="88.1">1k</text>
<text x="122.7" y="85.8">R17</text>
<text x="150.8" y="85.6">R22</text>
<text x="150.9" y="87.9">47k</text>
<text x="168.9" y="86.3">TL074</text>
<text x="191.5" y="89.6">RV8</text>
<text x="217.3" y="89.6">+</text>
<text x="254.9" y="85.3">J3</text>
<text x="255.4" y="87.6">Envelope Out</text>
<text x="42.6" y="91.5">GND</text>
<text x="52.8" y="91.5">GND</text>
<text x="109.9" y="95.3">GND</text>
<text x="166.5" y="95.9">+</text>
<text x="191.2" y="91.9">B1M</text>
<text x="219.3" y="91.9">R34</text>
<text x="219.5" y="94.2">15k</text>
<text x="225.6" y="90.3">+12V</text>
<text x="115" y="100.8">B1M</text>
<text x="115.3" y="98.5">RV6</text>
<text x="240.7" y="96.6">GND</text>
<text x="159.5" y="102.9">GND</text>
<text x="198.9" y="102.3">R29</text>
<text x="199" y="104.6">10k</text>
<text x="118.8" y="110.5">GND</text>
<text x="171.1" y="109.8">R25</text>
<text x="171.2" y="112.1">47k</text>
<text x="25.1" y="118.3">J2</text>
<text x="195" y="114.3">GND</text>
<text x="22.3" y="120.6">CV In</text>
<text x="53.1" y="123.5">47k</text>
<text x="53.5" y="121.2">R4</text>
<text x="31.3" y="129.7">+12V</text>
<text x="37.5" y="129.6">GND</text>
<text x="46" y="128.9">RV2</text>
<text x="46.4" y="131.4">B100k</text>
<text x="92.9" y="127">C2</text>
<text x="93" y="129.3">1n</text>
<text x="108.8" y="127.4">R15</text>
<text x="109" y="129.7">4k7</text>
<text x="150.7" y="127.1">+12V</text>
<text x="42.6" y="137.2">GND</text>
<text x="92.2" y="136.1">U1C</text>
<text x="157.6" y="133.5">PWR_FLAG PWR_FLAG</text>
<text x="35" y="139.1">R1</text>
<text x="35.1" y="141.4">47k</text>
<text x="91.4" y="138.4">TL074</text>
<text x="147.4" y="138.3">PWR_FLAG</text>
<text x="27.7" y="149.3">RV1</text>
<text x="52.7" y="147.6">100k</text>
<text x="53.5" y="145.3">R5</text>
<text x="73.6" y="149.3">Q1</text>
<text x="89" y="148">+</text>
<text x="112" y="149.3">Q2</text>
<text x="160.3" y="144.7">-12V</text>
<text x="170.9" y="144.8">GND</text>
<text x="271.3" y="145.6">R42</text>
<text x="271.3" y="147.9">10k</text>
<text x="25.6" y="151.6">B100k</text>
<text x="62.9" y="155.6">R7</text>
<text x="73.9" y="151.6">MMBT3906</text>
<text x="82" y="155">GND</text>
<text x="104.8" y="151.6">MMBT3906</text>
<text x="30.8" y="161.2">-12V</text>
<text x="63" y="157.9">1k</text>
<text x="73.1" y="160.7">R9</text>
<text x="118.9" y="160.8">R16</text>
<text x="125.2" y="157.5">GND</text>
<text x="214.2" y="157.6">+12V</text>
<text x="257.2" y="159.2">MMBT3906</text>
<text x="264.4" y="156.9">Q7</text>
<text x="59.1" y="167.7">GND</text>
<text x="73.3" y="163">470k</text>
<text x="118.9" y="163.2">10k</text>
<text x="277.6" y="165.1">GND</text>
<text x="284.1" y="164.4">R43</text>
<text x="284.3" y="166.7">33k</text>
<text x="68.9" y="172.6">-12V</text>
<text x="103.8" y="168.2">R14</text>
<text x="103.9" y="170.5">22k</text>
<text x="207.8" y="169.7">R31</text>
<text x="207.8" y="172">10k</text>
<text x="226.8" y="169.7">R36</text>
<text x="226.9" y="172">10k</text>
<text x="240.7" y="171.5">GND</text>
<text x="248.4" y="169.7">R40</text>
<text x="248.6" y="172">220R</text>
<text x="254.8" y="172.2">U3A</text>
<text x="284" y="172.9">U2C</text>
<text x="88.5" y="175.8">R10</text>
<text x="88.7" y="178.1">2k2</text>
<text x="102.9" y="179.1">LM13700</text>
<text x="104.9" y="176.8">U3C</text>
<text x="120.7" y="177.1">LM13700</text>
<text x="122.7" y="174.8">U3B</text>
<text x="157.5" y="176.5">TL074</text>
<text x="158.3" y="174.2">U1D</text>
<text x="174.9" y="178.3">R26</text>
<text x="255.3" y="174.7">LM13700</text>
<text x="283.2" y="175.2">TL074</text>
<text x="89.1" y="185.7">D3</text>
<text x="141.1" y="180.4">C8</text>
<text x="141.2" y="182.7">1u</text>
<text x="175.1" y="180.7">2k2</text>
<text x="251.6" y="182.3">+</text>
<text x="280.8" y="184.8">+</text>
<text x="86.2" y="188">1N4148W</text>
<text x="101.7" y="188.6">+</text>
<text x="104.3" y="190.5">C5</text>
<text x="136.7" y="191.3">R20</text>
<text x="149.4" y="191.3">R21</text>
<text x="155.1" y="186.1">+</text>
<text x="175.5" y="191">B100k</text>
<text x="177.6" y="188.7">RV7</text>
<text x="208.5" y="190">Q5</text>
<text x="212.5" y="190">MMBT3904</text>
<text x="219.7" y="187.4">Q6</text>
<text x="248.4" y="187.5">R41</text>
<text x="248.6" y="189.8">220R</text>
<text x="273.8" y="191.8">GND</text>
<text x="103.9" y="192.8">4n7</text>
<text x="136.7" y="193.6">4k7</text>
<text x="149.5" y="193.6">220k</text>
<text x="208.7" y="192.5">MMBT3904</text>
<text x="212.5" y="197.2">330R</text>
<text x="213" y="194.9">R32</text>
<text x="79.5" y="203.2">GND</text>
<text x="86.2" y="202.5">1N4148W</text>
<text x="89.1" y="200">D4</text>
<text x="132.4" y="203.1">-12V</text>
<text x="145.5" y="203.2">GND</text>
<text x="184.9" y="198.9">R27</text>
<text x="185.1" y="201.3">470k</text>
<text x="195" y="201.3">1k</text>
<text x="195.1" y="198.9">R28</text>
<text x="212.4" y="202.5">RV10</text>
<text x="239.5" y="201.3">1k</text>
<text x="239.5" y="198.9">R38</text>
<text x="244.6" y="199.4">GND</text>
<text x="213.2" y="204.8">10k</text>
<text x="116.4" y="214.8">+12V</text>
<text x="181.1" y="210.9">GND</text>
<text x="191.2" y="210.9">GND</text>
<text x="235.7" y="210.9">GND</text>
<text x="216.7" y="216.7">R33</text>
<text x="216.7" y="219">10k</text>
<text x="32.8" y="224.8">EuroPower</text>
<text x="36.5" y="222.5">J5</text>
<text x="48.8" y="225">1N5189HW</text>
<text x="52.2" y="222.7">D6</text>
<text x="62.3" y="227.2" transform="rotate(-90 62.3 227.2)">C9</text>
<text x="64.6" y="227.6" transform="rotate(-90 64.6 227.6)">10u</text>
<text x="78.8" y="227.7" transform="rotate(-90 78.8 227.7)">C11</text>
<text x="96.5" y="227.7" transform="rotate(-90 96.5 227.7)">C13</text>
<text x="114.3" y="227.7" transform="rotate(-90 114.3 227.7)">C15</text>
<text x="35.7" y="233.1">GND</text>
<text x="35.7" y="230.5">GND</text>
<text x="36.6" y="228">+12</text>
<text x="52.2" y="233">D7</text>
<text x="76.5" y="228.1" transform="rotate(-90 76.5 228.1)">100n</text>
<text x="81.9" y="231" transform="rotate(-90 81.9 231)">V+</text>
<text x="83" y="232">U1E</text>
<text x="94.2" y="228.1" transform="rotate(-90 94.2 228.1)">100n</text>
<text x="99.7" y="231" transform="rotate(-90 99.7 231)">V+</text>
<text x="100.7" y="232">U2E</text>
<text x="112" y="228.1" transform="rotate(-90 112 228.1)">100n</text>
<text x="118.7" y="231" transform="rotate(-90 118.7 231)">V+</text>
<text x="119.8" y="232">U4E</text>
<text x="212.4" y="228.5">-12V</text>
<text x="35.7" y="235.6">GND</text>
<text x="37.1" y="238.2">-12</text>
<text x="48.8" y="235.3">1N5189HW</text>
<text x="83.1" y="234.3">TL074</text>
<text x="100.9" y="234.3">TL074</text>
<text x="120.2" y="234.3">LM13700</text>
<text x="24.8" y="240.1">GND</text>
<text x="62.3" y="240.4" transform="rotate(-90 62.3 240.4)">C10</text>
<text x="64.6" y="240.3" transform="rotate(-90 64.6 240.3)">10u</text>
<text x="76.5" y="240.8" transform="rotate(-90 76.5 240.8)">100n</text>
<text x="78.8" y="240.4" transform="rotate(-90 78.8 240.4)">C12</text>
<text x="94.2" y="240.8" transform="rotate(-90 94.2 240.8)">100n</text>
<text x="96.5" y="240.4" transform="rotate(-90 96.5 240.4)">C14</text>
<text x="112" y="240.8" transform="rotate(-90 112 240.8)">100n</text>
<text x="114.3" y="240.4" transform="rotate(-90 114.3 240.4)">C16</text>
<text x="115.9" y="251.4">-12V</text>
</g>
<g font-size="1.8" fill="#0000c2">
<text x="326.4" y="25.2">Volume</text>
<text x="110.5" y="30.7">Impact</text>
<text x="110.5" y="32.8">tone control</text>
<text x="204.5" y="49.8">Impact</text>
<text x="204.5" y="51.9">volume</text>
<text x="114.3" y="67.1">Env. decay</text>
<text x="83.8" y="81.5">Pitch sweep</text>
<text x="83.8" y="83.6">height</text>
<text x="199.4" y="93">Envelope</text>
<text x="199.4" y="95">direction</text>
<text x="123.2" y="101.9">Pitch sweep</text>
<text x="123.2" y="103.9">env. decay</text>
<text x="45.7" y="121.7">CV Att.</text>
<text x="34.3" y="147.1">Pitch</text>
<text x="185.4" y="186.5">Wave shape</text>
<text x="217.2" y="209.8">Sine symmetry</text>
<text x="217.2" y="211.9">trim</text>
</g>
<g font-size=".7" fill="#008484">
<text x="251.6" y="179.4">DIODE_BIAS</text>
<text x="101.7" y="185.7">DIODE_BIAS</text>
</g>
</svg>
